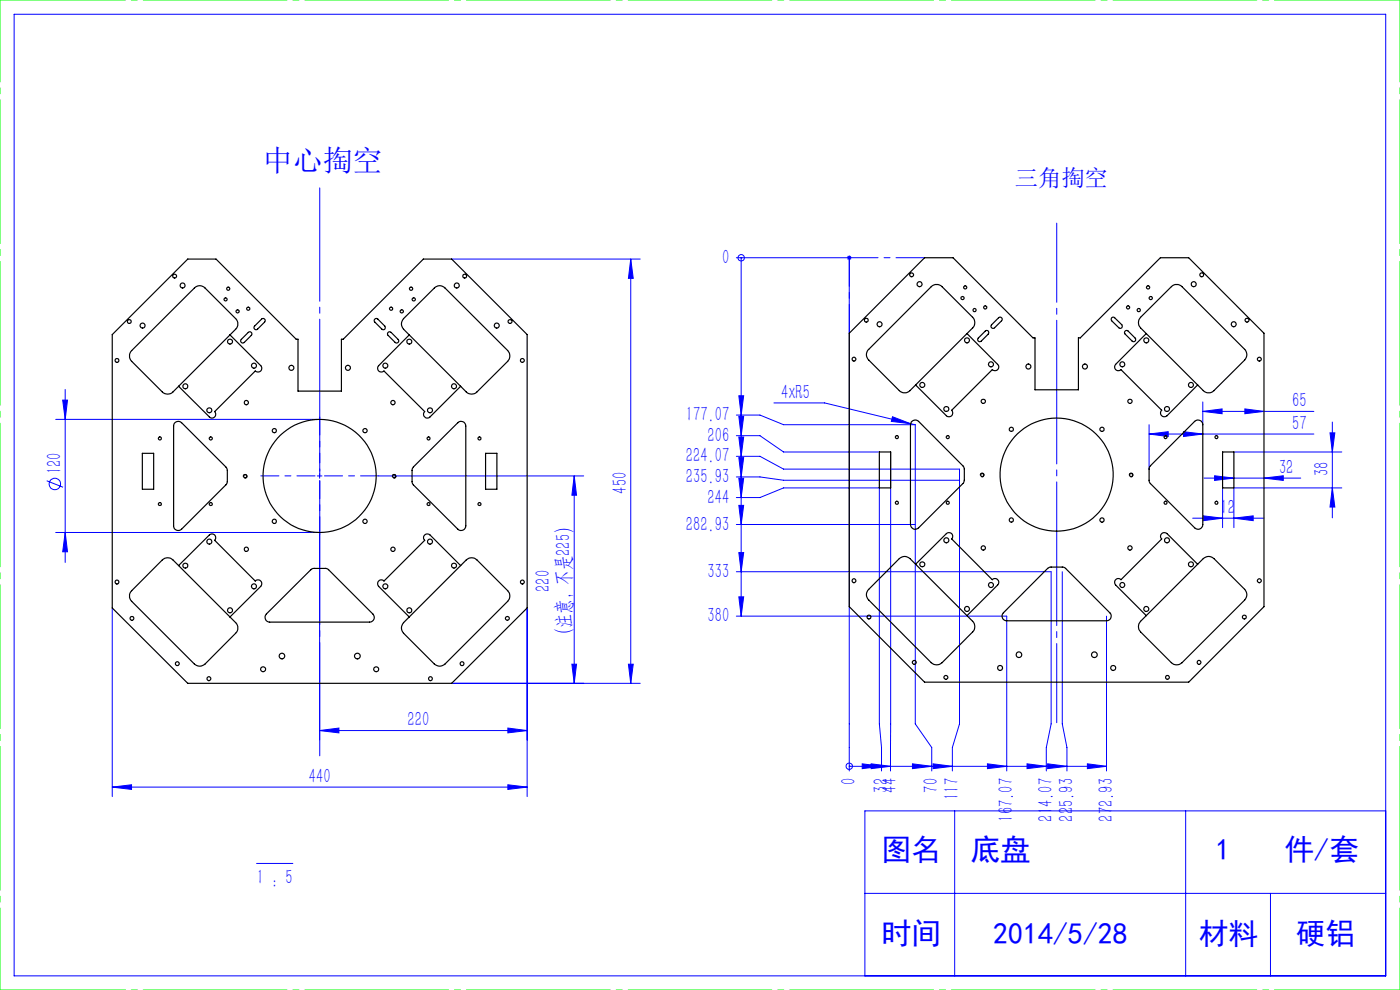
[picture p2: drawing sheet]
<svg xmlns="http://www.w3.org/2000/svg" width="297mm" height="210mm" viewBox="0 0 297 210" stroke-linecap="round" stroke-linejoin="round" font-family="sans-serif">
<g fill="none" stroke="#00f" stroke-width=".21">
<path d="M3 3h291v204h-291zM95.8 55h40M133.8 55l.5 4h-1zM133.8 55v89.9M156.2 54.7h24.5M157.2 54.7h.1M157.2 54.7v76M179.8 54.3l.7 .7M180.2 54.2v109.3M180.5 54.3l-.7 .7M11.8 89h56M13.3 84.9h1l-.5 4.1z"/>
<path d="M13.8 82.6v36.7M156.2 92.4h5l5 3.5h20.3M156.2 88h5l5 2.1h28M156.2 96.8h5l5 2.7h37.4v54.1l-1.6 5v4.9M156.7 88.3h1.1l-.6 4.1zM156.7 84h1.1l-.6 4zM156.7 92.7h1.1l-.6 4.1zM156.7 97.1h1.1l-.6 4.1zM164.2 85.5h10.7l18.3 4.4M188.9 95.9v67.6M189.3 88.4l3.9 1.5-4.1-.5zM193.2 89.9l1 .2"/>
<path d="M194.2 90.1v63.5l3.5 5v4.9M243.8 92.1l4-.5v1zM243.8 90.1v9.4M243.8 92.1h34.9M251.1 91.6l4.1 .5-4.1 .5zM255.2 87.3l4.1-.6v1.1zM255.2 85.3v4.8M255.2 87.3h23.5M261.8 95.9h22.9M264.1 86.7l4 .6-4 .5zM282.2 91.8h1l-.6 4.1zM282.6 89.5v20.3"/>
<path d="M9.9 102l3.5 1.4M11.8 113h56M13.8 113l.5 4h-1zM67.3 101h1M67.8 100.5v1M67.8 113.4v43.6M80.3 101h43.5M121.8 101l.5 4h-1zM121.8 101v43.9M156.2 105.5h5l5-2h20.3v50.1l.5 5v4.9M156.2 111.3h38M156.2 101.2h5l5 .7h37.4"/>
<path d="M156.7 101.5h1.1l-.6 4zM156.7 107.2h1.1l-.6 4.1zM156.7 117.2h1.1l-.6 4.1zM253 109.9h15.1M255.3 109.4l4.1 .5-4.1 .5zM255.4 101.4h20.5M257.7 100.9l4.1 .5-4.1 .5zM259.4 103.5v8.4M261.8 109.9l4.1-.5v1zM268.1 101.4l4.1-.5v1zM282.6 103.5l.6 4.1h-1zM284.7 103.5h-22.9v8.4"/>
<path d="M23.8 129v40M111.8 129v40M156.2 121.3h66.8v32.3l-1 5v4.9M156.2 130.7h57.4v32.8M156.7 126.6h1.1l-.6 4.1zM225.4 121.3v32.3l.9 5v4.9M234.7 130.7v32.8M67.8 155l4.1-.6v1.1zM67.8 155h44M95.8 144.9h40M107.7 154.4l4.1 .6-4.1 .5zM121.3 140.9h1l-.5 4z"/>
<path d="M133.3 140.9h1l-.5 4zM23.8 167l4.1-.5v1zM23.8 167h88M107.7 166.5l4.1 .5-4.1 .5zM180.2 162.6h.1M180.2 162.6h54.5M182.9 162l4.1 .6-4.1 .4zM184.8 162l4.1 .6-4.1 .4zM193.6 162l4.1 .6-4.1 .4zM197.9 162l4.1 .6-4.1 .4zM202.5 172v35M209.5 162l4.1 .6-4.1 .4z"/>
<path d="M217.9 162l4.1 .6-4.1 .4zM222.2 162l4.1 .6-4.1 .4zM230.7 162l4 .6-4 .4zM251.5 172v35M294 172h-110.5v35M54.4 183.2h7.7M183.5 189.5h110.5M269.5 189.5v17.5"/>
<circle cx="157.2" cy="54.7" r=".67"/>
<circle cx="11.6" cy="102.7" r="1.21"/>
<circle cx="180.2" cy="162.5" r=".68"/>
</g>
<path d="M51.6 101.1a.4 .4 0 0 1 .4-.5 .4 .4 0 0 1 .4 .5 .4 .4 0 0 1-.5 .3M83.2 101.1a.4 .4 0 0 1 .4-.5 .4 .4 0 0 1 .4 .5 .4 .4 0 0 1-.5 .3M208 100.9a.4 .4 0 0 1 .3-.6 .4 .4 0 0 1 .5 .5 .4 .4 0 0 1-.6 .3M239.6 100.9a.4 .4 0 0 1 .3-.6 .4 .4 0 0 1 .5 .5 .4 .4 0 0 1-.5 .3" fill="none" stroke="#000" stroke-width=".21"/>
<path d="M67.8 99.9v-11.5M66.8 100.9h-11.5M67.8 101.9v11.5M68.8 100.9h11.5" fill="none" stroke="#00f" stroke-width=".21" stroke-dasharray="30.5 1.3 1.3 1.3" stroke-dashoffset="26.6"/>
<path d="M224.2 47.3v106" fill="none" stroke="#00f" stroke-width=".21" stroke-dasharray="30.5 1.3 1.3 1.3" stroke-dashoffset="13.7"/>
<path d="M67.8 160.3v-120.4" fill="none" stroke="#00f" stroke-width=".21" stroke-dasharray="30.5 1.3 1.3 1.3" stroke-dashoffset="6.4"/>
<path d="M0 0h297M0 210h297" fill="none" stroke="#0f0" stroke-width=".21" stroke-dasharray="30.5 1.3 1.3 1.3" stroke-dashoffset="3.9"/>
<path d="M0 210v-210M297 210v-210" fill="none" stroke="#0f0" stroke-width=".21" stroke-dasharray="30.5 1.3 1.3 1.3" stroke-dashoffset="13.1"/>
<path d="M180.2 54.7v16M196.2 54.7h-16" fill="none" stroke="#00f" stroke-width=".21" stroke-dasharray="30.5 1.3 1.3 1.3" stroke-dashoffset="24.4"/>
<g fill="#00f">
<path d="M156.7 88.3h1.1l-.6 4.1zM156.7 101.5h1.1l-.6 4zM156.7 107.2h1.1l-.6 4.1zM156.7 84h1.1l-.6 4zM156.7 92.7h1.1l-.6 4.1zM156.7 97.1h1.1l-.6 4.1zM156.7 117.2h1.1l-.6 4.1zM156.7 126.6h1.1l-.6 4.1z"/>
<path d="M182.9 162l4.1 .6-4.1 .4zM209.5 162l4.1 .6-4.1 .4zM217.9 162l4.1 .6-4.1 .4zM222.2 162l4.1 .6-4.1 .4zM230.7 162l4 .6-4 .4zM184.8 162l4.1 .6-4.1 .4zM193.6 162l4.1 .6-4.1 .4zM197.9 162l4.1 .6-4.1 .4z"/>
<path d="M261.8 109.9l4.1-.5v1zM255.3 109.4l4.1 .5-4.1 .5z"/>
<path d="M189.3 88.4l-.2 1 4.1 .5zM243.8 92.1l4-.5v1zM251.1 91.6l4.1 .5-4.1 .5z"/>
<path d="M282.6 103.5l.6 4.1h-1zM282.2 91.8h1l-.6 4.1z"/>
<path d="M121.8 101l.5 4h-1zM121.3 140.9h1l-.5 4zM133.8 55l.5 4h-1zM133.3 140.9h1l-.5 4zM13.3 84.9h1l-.5 4.1zM13.8 113l.5 4h-1z"/>
<path d="M67.8 155l4.1-.6v1.1zM107.7 154.4l4.1 .6-4.1 .5zM23.8 167l4.1-.5v1zM107.7 166.5l4.1 .5-4.1 .5zM255.2 87.3l4.1-.6v1.1zM264.1 86.7l4 .6-4 .5zM257.7 100.9l4.1 .5-4.1 .5zM268.1 101.4l4.1-.5v1z"/>
</g>
<g fill="none" stroke="#000" stroke-width=".25">
<path d="M196.1 54.7h6.1l16.9 17h.5v11h9.2v-11h.4l17-17h6l15.9 16v58l-15.9 16h-56.1l-15.9-16v-58zM23.8 71l16-16h6l17 17h.4v11h9.2v-11h.4l17-17h6l16 16v58l-16 15.9h-56l-16-15.9zM27.9 74.4l13.3-13.3a1.54 1.54 0 0 1 2.3 0l6.5 6.5a1.62 1.62 0 0 1 0 2.2l-13.3 13.3a1.62 1.62 0 0 1-2.3 0l-6.5-6.4a1.66 1.66 0 0 1 0-2.3zM48.8 71l6.5 6.6a.81 .81 0 0 1 0 1.1 .81 .81 0 0 1-1.1 0l-8.7 8.6a.8 .8 0 0 1 0 1.1 .8 .8 0 0 1-1.1 0l-6.5-6.5M51.2 72l1.5-1.5a.45 .45 0 0 1 .6 0 .45 .45 0 0 1 0 .6l-1.5 1.5a.45 .45 0 0 1-.6 0 .45 .45 0 0 1 0-.6zM54 69.2l1.5-1.5a.45 .45 0 0 1 .6 0 .45 .45 0 0 1 0 .6l-1.5 1.5a.45 .45 0 0 1-.6 0 .45 .45 0 0 1 0-.6zM79.5 67.7l.5-.1 1.6 1.6a.45 .45 0 0 1 0 .6 .45 .45 0 0 1-.6 0l-1.6-1.6zM82.3 70.5l.5-.1 1.7 1.6a.45 .45 0 0 1 0 .6 .45 .45 0 0 1-.7 0l-1.6-1.6zM85.6 67.6l6.5-6.5a1.54 1.54 0 0 1 2.3 0l13.3 13.3a1.66 1.66 0 0 1 0 2.3l-6.5 6.4a1.62 1.62 0 0 1-2.3 0l-13.3-13.3a1.62 1.62 0 0 1 0-2.2zM86.8 71l-6.5 6.6a.8 .8 0 0 0 0 1.1 .8 .8 0 0 0 1.2 0l8.6 8.6a.8 .8 0 0 0 0 1.1 .8 .8 0 0 0 1.1 0l6.5-6.5M197.6 60.8a1.66 1.66 0 0 1 2.2 0l6.5 6.5a1.62 1.62 0 0 1 0 2.3l-13.3 13.3a1.62 1.62 0 0 1-2.2 0l-6.5-6.5a1.54 1.54 0 0 1 0-2.3zM205.1 70.8l6.5 6.5a.8 .8 0 0 1 0 1.1 .8 .8 0 0 1-1.1 0l-8.6 8.6a.81 .81 0 0 1 0 1.2 .81 .81 0 0 1-1.1 0l-6.6-6.5"/>
<path d="M207.5 71.7l1.5-1.5a.45 .45 0 0 1 .7 0 .45 .45 0 0 1 0 .7l-1.5 1.4a.45 .45 0 0 1-.7 0 .45 .45 0 0 1 0-.6zM210.4 68.9l1.4-1.5a.45 .45 0 0 1 .7 0 .45 .45 0 0 1 0 .6l-1.5 1.5a.45 .45 0 0 1-.6 0 .45 .45 0 0 1 0-.6zM235.8 67.4l.5-.1 1.7 1.6a.45 .45 0 0 1 0 .6 .45 .45 0 0 1-.7 0l-1.5-1.5zM238.7 70.2l.5-.1 1.6 1.6a.45 .45 0 0 1 0 .6 .45 .45 0 0 1-.6 0l-1.6-1.6zM242 67.3l6.5-6.5a1.62 1.62 0 0 1 2.3 0l13.3 13.3a1.62 1.62 0 0 1 0 2.3l-6.6 6.5a1.62 1.62 0 0 1-2.2 0l-13.3-13.3a1.62 1.62 0 0 1 0-2.3zM243.2 70.8l-6.5 6.5a.8 .8 0 0 0 0 1.1 .8 .8 0 0 0 1.1 0l8.7 8.6a.81 .81 0 0 0-.1 1.2 .81 .81 0 0 0 1.2 0l6.5-6.5M30.2 96.2h2.4v7.6h-2.4zM37 89.8l.2-.2a1.02 1.02 0 0 1 1.3 .1l9.4 9.4 .3 .6v2.6l-.2 .4-9.5 9.5a.99 .99 0 0 1-1.1 .3 .99 .99 0 0 1-.6-1v-21.1zM87.7 99.1l9.4-9.4a.99 .99 0 0 1 1.1-.2 .99 .99 0 0 1 .6 .9v21.1a.99 .99 0 0 1-.6 1 .99 .99 0 0 1-1.1-.3l-9.5-9.4-.2-.5v-2.7zM103 96.2h2.4v7.6h-2.4zM186.5 95.9h2.4v7.6h-2.4zM193.3 89.5l.2-.2a1.02 1.02 0 0 1 1.4 .1l9.5 9.5 .2 .6v2.4l-.2 .5-9.5 9.6a1 1 0 0 1-1.1 .2 1 1 0 0 1-.7-.9v-21.2z"/>
<path d="M253.4 89.4a1.02 1.02 0 0 1 1.1-.2 1.02 1.02 0 0 1 .7 .9v21.2a1 1 0 0 1-.7 .9 1 1 0 0 1-1.1-.2l-9.4-9.5-.2-.4v-2.8l.2-.4zM259.4 95.9h2.4v7.6h-2.4zM34.4 118.8a1.62 1.62 0 0 1 2.3 0l13.3 13.3a1.62 1.62 0 0 1 0 2.2l-6.5 6.6a1.62 1.62 0 0 1-2.3 0l-13.3-13.3a1.62 1.62 0 0 1 0-2.3zM37.9 120l6.5-6.5a.8 .8 0 0 1 1.1 0 .8 .8 0 0 1 0 1.1l8.7 8.7a.81 .81 0 0 1 1.1-.1 .81 .81 0 0 1 0 1.2l-6.5 6.5M97.7 120l-6.5-6.5a.8 .8 0 0 0-1.1 0 .8 .8 0 0 0 0 1.1l-8.6 8.7a.8 .8 0 0 0-1.2 0 .8 .8 0 0 0 0 1.1l6.5 6.5M190.8 118.5a1.62 1.62 0 0 1 2.2 0l13.3 13.3a1.62 1.62 0 0 1 0 2.2l-6.5 6.6a1.66 1.66 0 0 1-2.2 0l-13.3-13.3a1.54 1.54 0 0 1 0-2.3zM194.2 119.7l6.6-6.5a.8 .8 0 0 1 1.1 0 .8 .8 0 0 1 0 1.1l8.6 8.7a.8 .8 0 0 1 1.1 0 .8 .8 0 0 1 0 1.1l-6.5 6.5M254.1 119.7l-6.5-6.5a.8 .8 0 0 0-1.1 0 .8 .8 0 0 0 0 1.1l-8.7 8.7a.8 .8 0 0 0-1.1 0 .8 .8 0 0 0 0 1.1l6.5 6.5M56.5 130.2l9.5-9.4 .4-.2h2.8l.4 .2 9.5 9.4a1 1 0 0 1 .2 1.1 1 1 0 0 1-.9 .7h-21.2a1.02 1.02 0 0 1-.9-.7 1.02 1.02 0 0 1 .2-1.1zM85.6 132.1l13.3-13.3a1.62 1.62 0 0 1 2.3 0l6.5 6.5a1.62 1.62 0 0 1 0 2.3l-13.3 13.3a1.62 1.62 0 0 1-2.3 0l-6.5-6.6a1.62 1.62 0 0 1 0-2.2zM222.2 120.6l.6-.3h2.7l.5 .2 9.4 9.5a.99 .99 0 0 1 .3 1.1 .99 .99 0 0 1-1 .6h-21.1a.99 .99 0 0 1-.9-.6 .99 .99 0 0 1 .2-1.1zM243.2 130.6l12.1-12.1a1.62 1.62 0 0 1 2.2 0l6.6 6.5a1.62 1.62 0 0 1 0 2.3l-13.3 13.3a1.62 1.62 0 0 1-2.3 0l-6.5-6.6a1.62 1.62 0 0 1 0-2.2z"/>
<circle cx="37" cy="58.6" r=".41"/>
<circle cx="98.6" cy="58.6" r=".41"/>
<circle cx="193.4" cy="58.3" r=".4"/>
<circle cx="254.9" cy="58.3" r=".4"/>
<circle cx="24.8" cy="76.5" r=".41"/>
<circle cx="27.4" cy="68.2" r=".41"/>
<circle cx="30.2" cy="69.1" r=".54"/>
<circle cx="38.7" cy="60.6" r=".52"/>
<circle cx="47.9" cy="63.5" r=".33"/>
<circle cx="48.4" cy="61.2" r=".33"/>
<circle cx="48.8" cy="72.4" r=".54"/>
<circle cx="50.4" cy="66.1" r=".34"/>
<circle cx="52.7" cy="65.5" r=".34"/>
<circle cx="53.9" cy="77.6" r=".54"/>
<circle cx="61.8" cy="78" r=".54"/>
<circle cx="73.8" cy="78" r=".54"/>
<circle cx="81.8" cy="77.6" r=".54"/>
<circle cx="83" cy="65.5" r=".34"/>
<circle cx="85.2" cy="66.1" r=".34"/>
<circle cx="86.8" cy="72.4" r=".54"/>
<circle cx="87.2" cy="61.3" r=".34"/>
<circle cx="87.8" cy="63.5" r=".34"/>
<circle cx="96.9" cy="60.6" r=".52"/>
<circle cx="105.4" cy="69.1" r=".54"/>
<circle cx="108.2" cy="68.2" r=".41"/>
<circle cx="110.8" cy="76.5" r=".41"/>
<circle cx="181.2" cy="76.2" r=".4"/>
<circle cx="183.8" cy="67.9" r=".41"/>
<circle cx="186.6" cy="68.8" r=".54"/>
<circle cx="195.1" cy="60.3" r=".52"/>
<circle cx="204.2" cy="63.2" r=".34"/>
<circle cx="204.8" cy="61" r=".33"/>
<circle cx="205.1" cy="72.2" r=".54"/>
<circle cx="206.7" cy="65.8" r=".34"/>
<circle cx="209" cy="65.2" r=".34"/>
<circle cx="210.2" cy="77.3" r=".54"/>
<circle cx="218.2" cy="77.7" r=".54"/>
<circle cx="230.2" cy="77.7" r=".54"/>
<circle cx="238.1" cy="77.3" r=".52"/>
<circle cx="239.3" cy="65.2" r=".34"/>
<circle cx="241.6" cy="65.8" r=".35"/>
<circle cx="243.2" cy="72.2" r=".55"/>
<circle cx="243.6" cy="61" r=".34"/>
<circle cx="244.1" cy="63.2" r=".34"/>
<circle cx="253.2" cy="60.3" r=".54"/>
<circle cx="261.7" cy="68.8" r=".52"/>
<circle cx="264.6" cy="67.9" r=".41"/>
<circle cx="267.2" cy="76.2" r=".4"/>
<circle cx="33.9" cy="93" r=".33"/>
<circle cx="39.3" cy="81.9" r=".52"/>
<circle cx="44.4" cy="87" r=".52"/>
<circle cx="44.7" cy="93" r=".33"/>
<circle cx="52.3" cy="85.4" r=".46"/>
<circle cx="58.2" cy="91.4" r=".43"/>
<circle cx="77.4" cy="91.3" r=".44"/>
<circle cx="83.4" cy="85.4" r=".46"/>
<circle cx="90.9" cy="93" r=".32"/>
<circle cx="91.2" cy="87" r=".52"/>
<circle cx="96.3" cy="81.9" r=".54"/>
<circle cx="101.7" cy="93" r=".33"/>
<circle cx="190.3" cy="92.7" r=".32"/>
<circle cx="195.7" cy="81.7" r=".54"/>
<circle cx="200.8" cy="86.7" r=".52"/>
<circle cx="201.1" cy="92.7" r=".32"/>
<circle cx="208.6" cy="85.1" r=".46"/>
<circle cx="214.5" cy="91.1" r=".43"/>
<circle cx="233.8" cy="91.1" r=".44"/>
<circle cx="239.7" cy="85.1" r=".46"/>
<circle cx="247.3" cy="92.7" r=".31"/>
<circle cx="247.6" cy="86.7" r=".52"/>
<circle cx="252.6" cy="81.7" r=".52"/>
<circle cx="258.1" cy="92.7" r=".31"/>
<circle cx="33.9" cy="106.9" r=".33"/>
<circle cx="39.3" cy="120" r=".52"/>
<circle cx="44.4" cy="114.9" r=".52"/>
<circle cx="44.7" cy="106.9" r=".33"/>
<circle cx="52" cy="101" r=".33"/>
<circle cx="52.3" cy="116.5" r=".46"/>
<circle cx="58.2" cy="110.6" r=".45"/>
<circle cx="67.8" cy="101" r="12"/>
<circle cx="77.4" cy="110.6" r=".46"/>
<circle cx="83.4" cy="116.5" r=".46"/>
<circle cx="83.6" cy="101" r=".33"/>
<circle cx="90.9" cy="106.9" r=".32"/>
<circle cx="91.2" cy="114.9" r=".52"/>
<circle cx="96.3" cy="120" r=".54"/>
<circle cx="101.7" cy="106.9" r=".33"/>
<circle cx="190.3" cy="106.6" r=".33"/>
<circle cx="195.7" cy="119.7" r=".54"/>
<circle cx="200.8" cy="114.6" r=".52"/>
<circle cx="201.1" cy="106.6" r=".33"/>
<circle cx="208.4" cy="100.8" r=".33"/>
<circle cx="208.6" cy="116.2" r=".46"/>
<circle cx="214.5" cy="110.3" r=".45"/>
<circle cx="224.2" cy="100.7" r="12"/>
<circle cx="233.8" cy="110.3" r=".46"/>
<circle cx="239.7" cy="116.2" r=".46"/>
<circle cx="240" cy="100.8" r=".34"/>
<circle cx="247.3" cy="106.6" r=".32"/>
<circle cx="247.6" cy="114.6" r=".52"/>
<circle cx="252.6" cy="119.7" r=".52"/>
<circle cx="258.1" cy="106.6" r=".32"/>
<circle cx="24.8" cy="123.5" r=".42"/>
<circle cx="28" cy="131.2" r=".41"/>
<circle cx="48.8" cy="129.5" r=".54"/>
<circle cx="53.9" cy="124.4" r=".54"/>
<circle cx="59.8" cy="139.2" r=".6"/>
<circle cx="75.8" cy="139.2" r=".61"/>
<circle cx="81.8" cy="124.4" r=".54"/>
<circle cx="86.8" cy="129.5" r=".54"/>
<circle cx="107.6" cy="131.2" r=".41"/>
<circle cx="110.8" cy="123.5" r=".42"/>
<circle cx="181.2" cy="123.2" r=".41"/>
<circle cx="184.3" cy="130.9" r=".41"/>
<circle cx="205.1" cy="129.2" r=".52"/>
<circle cx="210.2" cy="124.1" r=".54"/>
<circle cx="216.2" cy="138.9" r=".59"/>
<circle cx="232.2" cy="138.9" r=".6"/>
<circle cx="238.1" cy="124.1" r=".52"/>
<circle cx="243.2" cy="129.2" r=".54"/>
<circle cx="264" cy="130.9" r=".41"/>
<circle cx="267.2" cy="123.2" r=".41"/>
<circle cx="37.6" cy="140.8" r=".4"/>
<circle cx="44.3" cy="144" r=".41"/>
<circle cx="55.8" cy="141.9" r=".54"/>
<circle cx="79.8" cy="141.9" r=".54"/>
<circle cx="91.3" cy="144" r=".41"/>
<circle cx="98" cy="140.8" r=".4"/>
<circle cx="194" cy="140.5" r=".41"/>
<circle cx="200.7" cy="143.7" r=".41"/>
<circle cx="212.1" cy="141.7" r=".54"/>
<circle cx="236.2" cy="141.7" r=".55"/>
<circle cx="247.7" cy="143.7" r=".41"/>
<circle cx="254.4" cy="140.5" r=".41"/>
</g>
<g font-size="6.3" fill="#00f">
<text x="55.8" y="36.4">中心掏空</text>
<text x="187" y="182.5">图名</text>
<text x="205.9" y="182.5">底盘</text>
<text x="257.8" y="182.5">1</text>
<text x="272.5" y="182.5">件/套</text>
<text x="187" y="200.3">时间</text>
<text x="210.7" y="200.3">2014/5/28</text>
<text x="254.3" y="200.3">材料</text>
<text x="274.9" y="200.3">硬铝</text>
</g>
<text font-size="4.9" fill="#00f" x="215.3" y="39.4">三角掏空</text>
<g font-size="4.4" fill="#00f">
<text x="153.2" y="56">0</text>
<text x="145.5" y="89.3">177.07</text>
<text x="165.7" y="84.6">4xR5</text>
<text x="274.1" y="86.4">65</text>
<text x="150.1" y="93.7">206</text>
<text x="274.1" y="91.2">57</text>
<text x="13" y="100.6" transform="rotate(-90 13 100.6)">120</text>
<text x="145.5" y="98.1">224.07</text>
<text x="271.3" y="100.5">32</text>
<text x="281.8" y="100.9" transform="rotate(-90 281.8 100.9)">38</text>
<text x="133" y="104.7" transform="rotate(-90 133 104.7)">450</text>
<text x="145.5" y="102.4">235.93</text>
<text x="150.1" y="106.8">244</text>
<text x="145.5" y="112.5">282.93</text>
<text x="258.9" y="109">12</text>
<text x="116.6" y="125.6" transform="rotate(-90 116.6 125.6)">220</text>
<text x="150.1" y="122.6">333</text>
<text x="150.1" y="132">380</text>
<text x="121" y="136.3" transform="rotate(-90 121 136.3)">（注意，不是225）</text>
<text x="86.5" y="154.1">220</text>
<text x="65.5" y="166.1">440</text>
<text x="181.5" y="166.6" transform="rotate(-90 181.5 166.6)">0</text>
<text x="188.3" y="168.1" transform="rotate(-90 188.3 168.1)">32</text>
<text x="190.2" y="168.1" transform="rotate(-90 190.2 168.1)">44</text>
<text x="199" y="168.1" transform="rotate(-90 199 168.1)">70</text>
<text x="203.3" y="169.7" transform="rotate(-90 203.3 169.7)">117</text>
<text x="214.9" y="174.3" transform="rotate(-90 214.9 174.3)">167.07</text>
<text x="223.3" y="174.3" transform="rotate(-90 223.3 174.3)">214.07</text>
<text x="227.7" y="174.3" transform="rotate(-90 227.7 174.3)">225.93</text>
<text x="236.1" y="174.3" transform="rotate(-90 236.1 174.3)">272.93</text>
<text x="54.5" y="187.5">1 : 5</text>
</g>
</svg>
